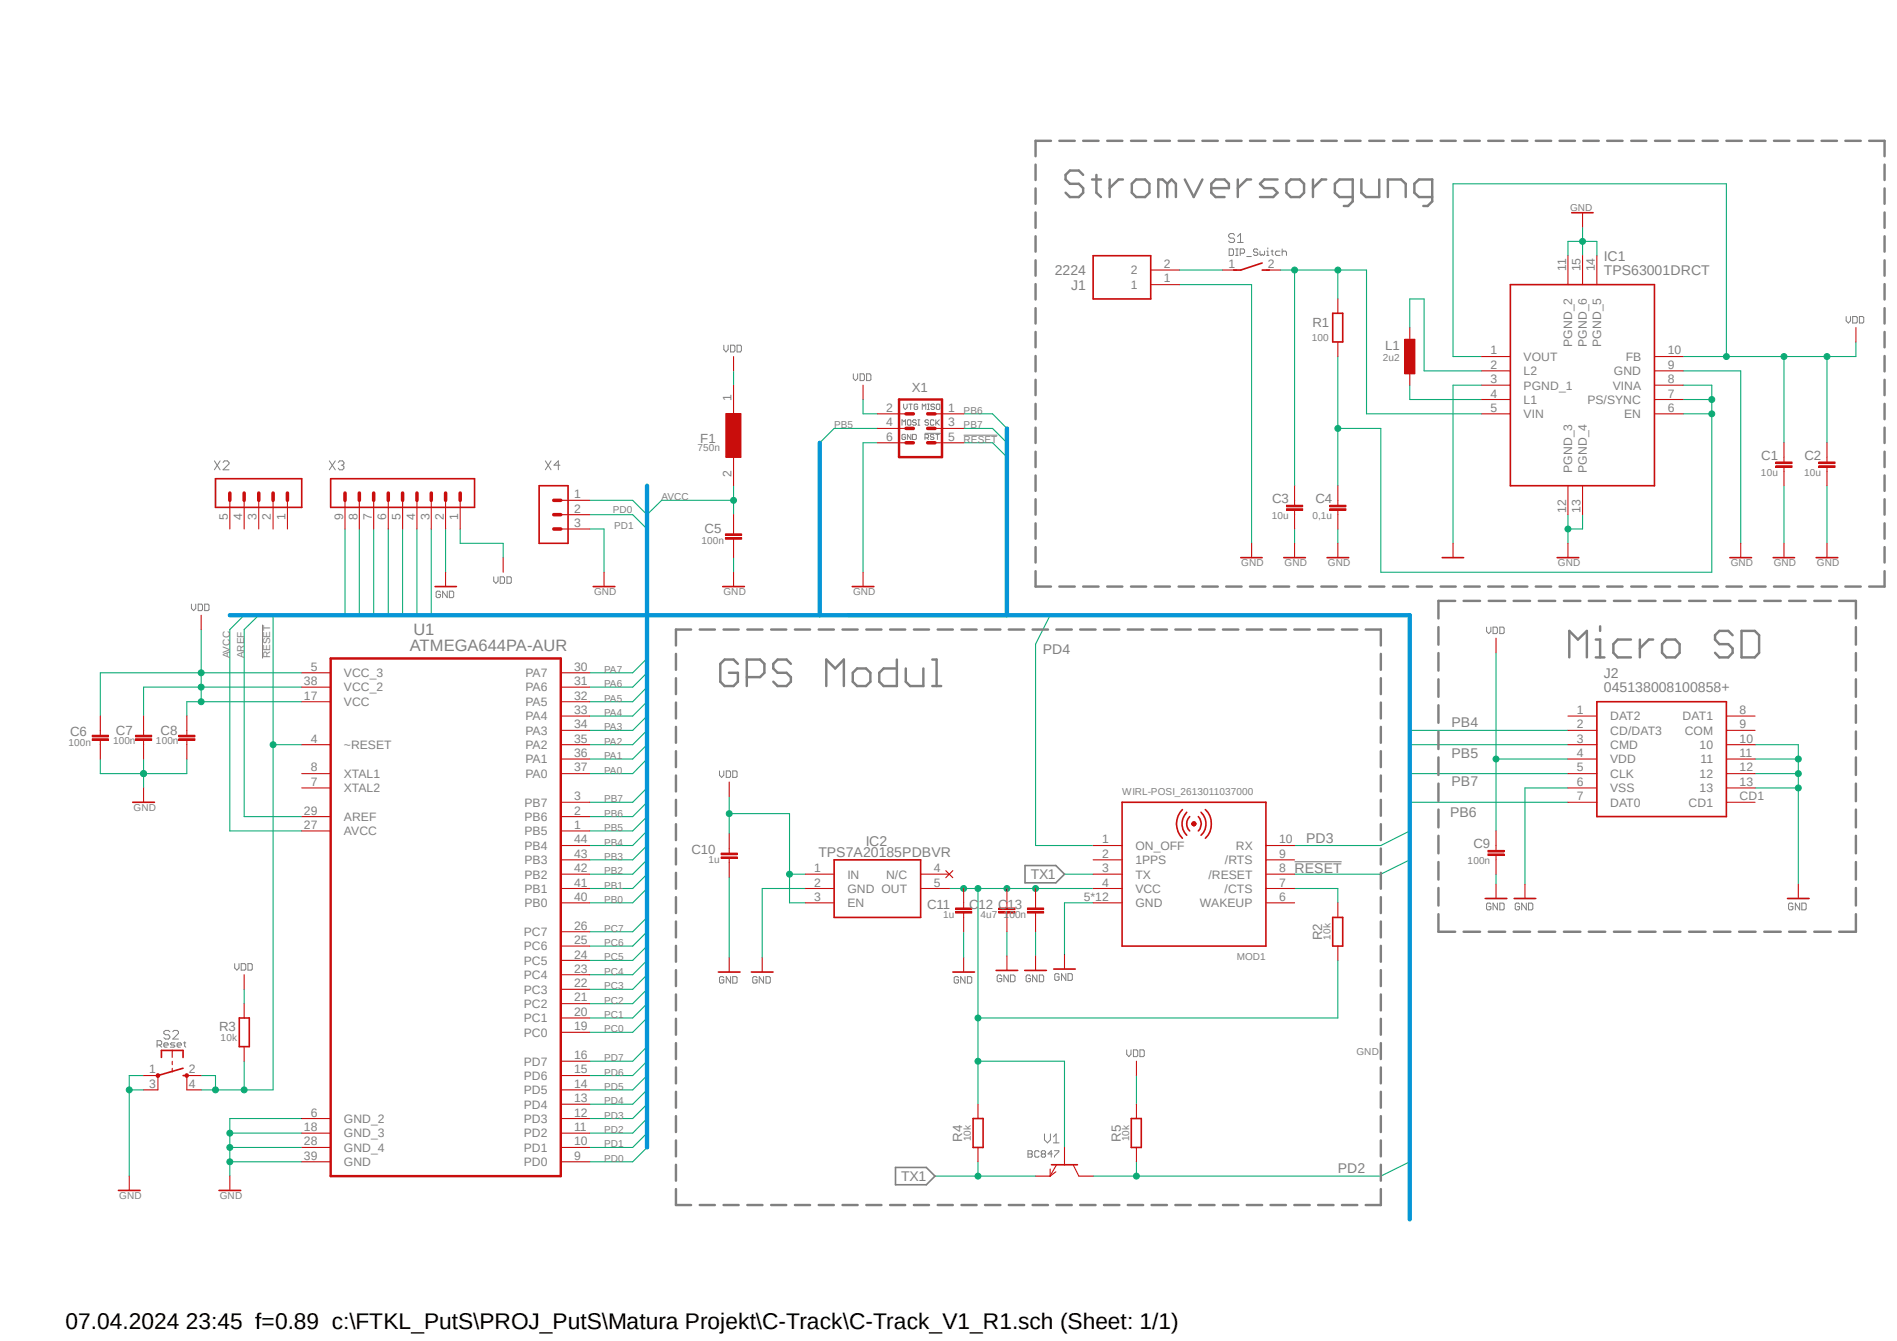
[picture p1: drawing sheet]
<svg xmlns="http://www.w3.org/2000/svg" width="297mm" height="210mm" viewBox="0 0 297 210" stroke-linecap="round" stroke-linejoin="round" font-family="sans-serif">
<path d="M10.2 21.8l285.1 169.7M295.3 21.8l-285.1 169.7" fill="none" stroke="#fff" stroke-width=".16"/>
<path d="M20.2 170.7h2.3M22.5 168.4h-2.3v15.8" fill="none" stroke="#0dab76" stroke-width=".17"/>
<circle cx="20.2" cy="170.7" r=".46" fill="#0dab76"/>
<circle cx="20.2" cy="170.7" r=".46" fill="none" stroke="#0dab76" stroke-width=".16"/>
<path d="M137.4 69.3h-2.3v20.3M114.9 87.3v2.3M36 177.5h11.2M47.2 175.2h-11.2v9" fill="none" stroke="#0dab76" stroke-width=".17"/>
<circle cx="36" cy="177.5" r=".46" fill="#0dab76"/>
<circle cx="36" cy="177.5" r=".46" fill="none" stroke="#0dab76" stroke-width=".16"/>
<path d="M36 179.7h11.2" fill="none" stroke="#0dab76" stroke-width=".17"/>
<circle cx="36" cy="179.7" r=".46" fill="#0dab76"/>
<circle cx="36" cy="179.7" r=".46" fill="none" stroke="#0dab76" stroke-width=".16"/>
<path d="M36 181.9h11.2" fill="none" stroke="#0dab76" stroke-width=".17"/>
<circle cx="36" cy="181.9" r=".46" fill="#0dab76"/>
<circle cx="36" cy="181.9" r=".46" fill="none" stroke="#0dab76" stroke-width=".16"/>
<path d="M274.8 118.9h6.8v4.5h-6.8M114.2 137.4v12.6M126.1 139.1h-6.8v10.9M274.8 121.2h6.8M150.9 145.9v4.1M157.6 145.9v3.8M162.1 145.9v3.8M171.2 141.4h-4.5v8.1" fill="none" stroke="#0dab76" stroke-width=".17"/>
<circle cx="281.6" cy="121.2" r=".46" fill="#0dab76"/>
<circle cx="281.6" cy="121.2" r=".46" fill="none" stroke="#0dab76" stroke-width=".16"/>
<path d="M274.8 116.6h6.8v2.3" fill="none" stroke="#0dab76" stroke-width=".17"/>
<circle cx="281.6" cy="118.9" r=".46" fill="#0dab76"/>
<circle cx="281.6" cy="118.9" r=".46" fill="none" stroke="#0dab76" stroke-width=".16"/>
<path d="M281.6 123.4v15.1" fill="none" stroke="#0dab76" stroke-width=".17"/>
<circle cx="281.6" cy="123.4" r=".46" fill="#0dab76"/>
<circle cx="281.6" cy="123.4" r=".46" fill="none" stroke="#0dab76" stroke-width=".16"/>
<path d="M184.7 44.6h11.3v40.5M92.3 82.8h2.3v6.8M202.7 82.8v2.3M15.7 118.9v2.3h13.6v-2.3M22.5 118.9v2.3M234.2 136.9v1.6M245.5 123.4h-6.7v15.1" fill="none" stroke="#0dab76" stroke-width=".17"/>
<circle cx="22.5" cy="121.2" r=".46" fill="#0dab76"/>
<circle cx="22.5" cy="121.2" r=".46" fill="none" stroke="#0dab76" stroke-width=".16"/>
<path d="M22.5 121.2v2.2" fill="none" stroke="#0dab76" stroke-width=".17"/>
<circle cx="22.5" cy="121.2" r=".46" fill="#0dab76"/>
<circle cx="22.5" cy="121.2" r=".46" fill="none" stroke="#0dab76" stroke-width=".16"/>
<path d="M209.5 82.8v2.3M245.5 80.6v4.5M247.8 80.6v2.2h-2.3" fill="none" stroke="#0dab76" stroke-width=".17"/>
<circle cx="245.5" cy="82.8" r=".46" fill="#0dab76"/>
<circle cx="245.5" cy="82.8" r=".46" fill="none" stroke="#0dab76" stroke-width=".16"/>
<path d="M247.8 35.6v4.4M247.8 37.8h2.2v2.2M263.5 58.1h9v27M232 60.3h-4.5v24.8" fill="none" stroke="#0dab76" stroke-width=".17"/>
<circle cx="247.8" cy="37.8" r=".46" fill="#0dab76"/>
<circle cx="247.8" cy="37.8" r=".46" fill="none" stroke="#0dab76" stroke-width=".16"/>
<g fill="none" stroke="#0dab76" stroke-width=".17">
<path d="M247.8 37.8h-2.3v2.2M137.4 67.1h-6.8l-2.2 2.2M150.9 67.1h4.5l2.2 2.2M150.9 64.8h4.5l2.2 2.3M279.3 76.1v9M286 76.1v9M56.3 82.8v13.6M58.5 82.8v13.6M60.8 82.8v13.6M63 82.8v13.6M65.3 82.8v13.6M67.5 82.8v13.6"/>
<path d="M69.8 82.8v6.8M164.4 96.4l-2.3 4.5v31.5h9.1M101.3 103.1l-2.2 2.3h-6.8M101.3 105.4l-2.2 2.2h-6.8M101.3 107.6l-2.2 2.3h-6.8M101.3 109.9l-2.2 2.2h-6.8M101.3 112.1l-2.2 2.3h-6.8M101.3 114.4l-2.2 2.2h-6.8M101.3 116.6l-2.2 2.3h-6.8M101.3 118.9l-2.2 2.3h-6.8M220.7 114.4h24.8M220.7 116.6h24.8"/>
<path d="M101.3 123.4l-2.2 2.2h-6.8M101.3 125.6l-2.2 2.3h-6.8M101.3 127.9l-2.2 2.2h-6.8M101.3 130.1l-2.2 2.3h-6.8M101.3 132.4l-2.2 2.3h-6.8M101.3 134.7l-2.2 2.2h-6.8M101.3 136.9l-2.2 2.2h-6.8M101.3 139.1l-2.2 2.3h-6.8M220.7 121.2h24.8M220.7 125.6h24.8M220.7 130.1l-4.5 2.3h-13.5M101.3 143.7l-2.2 2.2h-6.8"/>
<path d="M101.3 145.9l-2.2 2.3h-6.8M101.3 148.2l-2.2 2.2h-6.8M101.3 150.4l-2.2 2.3h-6.8M101.3 152.7l-2.2 2.2h-6.8M101.3 154.9l-2.2 2.3h-6.8M101.3 157.2l-2.2 2.2h-6.8M101.3 159.4l-2.2 2.3h-6.8M101.3 163.9l-2.2 2.3h-6.8M101.3 166.2l-2.2 2.2h-6.8M101.3 168.4l-2.2 2.3h-6.8M101.3 170.7l-2.2 2.2h-6.8M101.3 172.9l-2.2 2.3h-6.8"/>
<path d="M101.3 175.2l-2.2 2.3h-6.8M177.9 181.9v2.3h-6.7"/>
</g>
<circle cx="177.9" cy="184.2" r=".46" fill="#0dab76"/>
<circle cx="177.9" cy="184.2" r=".46" fill="none" stroke="#0dab76" stroke-width=".16"/>
<path d="M92.3 78.4h6.8l2.2 2.2M150.9 69.3h4.5l2.2 2.3M54 82.8v13.6M92.3 80.6h6.8l2.2 2.2M42.8 116.6v54.1h-11.3M220.7 134.7l-4.5 2.2h-13.5M38.2 166.2v4.5M101.3 177.5l-2.2 2.2h-6.8M101.3 179.7l-2.2 2.2h-6.8M220.7 181.9l-4.5 2.3h-38.3" fill="none" stroke="#0dab76" stroke-width=".17"/>
<circle cx="38.2" cy="170.7" r=".46" fill="#0dab76"/>
<circle cx="38.2" cy="170.7" r=".46" fill="none" stroke="#0dab76" stroke-width=".16"/>
<path d="M31.5 168.4h2.2v2.3" fill="none" stroke="#0dab76" stroke-width=".17"/>
<circle cx="33.7" cy="170.7" r=".46" fill="#0dab76"/>
<circle cx="33.7" cy="170.7" r=".46" fill="none" stroke="#0dab76" stroke-width=".16"/>
<path d="M42.8 96.4v20.2h4.4" fill="none" stroke="#0dab76" stroke-width=".17"/>
<circle cx="42.8" cy="116.6" r=".46" fill="#0dab76"/>
<circle cx="42.8" cy="116.6" r=".46" fill="none" stroke="#0dab76" stroke-width=".16"/>
<path d="M114.9 76.1v4.5M114.9 78.4h-11.3l-2.3 2.2M38.2 96.4l-2.2 2.2v31.5h11.2M40.5 96.4l-2.3 2.2v29.3h9" fill="none" stroke="#0dab76" stroke-width=".17"/>
<circle cx="114.9" cy="78.4" r=".46" fill="#0dab76"/>
<circle cx="114.9" cy="78.4" r=".46" fill="none" stroke="#0dab76" stroke-width=".16"/>
<path d="M114.2 124.8v5.8M114.2 127.4h9.4v9.5M177.9 168.4v4.5" fill="none" stroke="#0dab76" stroke-width=".17"/>
<circle cx="114.2" cy="127.4" r=".46" fill="#0dab76"/>
<circle cx="114.2" cy="127.4" r=".46" fill="none" stroke="#0dab76" stroke-width=".16"/>
<path d="M126.1 136.9h-2.5v4.5h2.5" fill="none" stroke="#0dab76" stroke-width=".17"/>
<circle cx="123.6" cy="136.9" r=".46" fill="#0dab76"/>
<circle cx="123.6" cy="136.9" r=".46" fill="none" stroke="#0dab76" stroke-width=".16"/>
<path d="M114.9 58.1v2.2M135.1 62.6v2.2h2.3M31.5 98.6v6.8M47.2 105.4h-31.5v6.7M38.2 154.9v2.3" fill="none" stroke="#0dab76" stroke-width=".17"/>
<circle cx="31.5" cy="105.4" r=".46" fill="#0dab76"/>
<circle cx="31.5" cy="105.4" r=".46" fill="none" stroke="#0dab76" stroke-width=".16"/>
<path d="M31.5 105.4v2.2M47.2 107.6h-24.7v4.5" fill="none" stroke="#0dab76" stroke-width=".17"/>
<circle cx="31.5" cy="107.6" r=".46" fill="#0dab76"/>
<circle cx="31.5" cy="107.6" r=".46" fill="none" stroke="#0dab76" stroke-width=".16"/>
<path d="M31.5 107.6v2.3M47.2 109.9h-17.9v2.2" fill="none" stroke="#0dab76" stroke-width=".17"/>
<circle cx="31.5" cy="109.9" r=".46" fill="#0dab76"/>
<circle cx="31.5" cy="109.9" r=".46" fill="none" stroke="#0dab76" stroke-width=".16"/>
<path d="M234.2 118.9h11.3M234.2 102.2v27.9" fill="none" stroke="#0dab76" stroke-width=".17"/>
<circle cx="234.2" cy="118.9" r=".46" fill="#0dab76"/>
<circle cx="234.2" cy="118.9" r=".46" fill="none" stroke="#0dab76" stroke-width=".16"/>
<path d="M232 55.8h-4.5v-27h42.8v27M263.5 55.8h15.8" fill="none" stroke="#0dab76" stroke-width=".17"/>
<circle cx="270.3" cy="55.8" r=".46" fill="#0dab76"/>
<circle cx="270.3" cy="55.8" r=".46" fill="none" stroke="#0dab76" stroke-width=".16"/>
<path d="M279.3 55.8v13.5" fill="none" stroke="#0dab76" stroke-width=".17"/>
<circle cx="279.3" cy="55.8" r=".46" fill="#0dab76"/>
<circle cx="279.3" cy="55.8" r=".46" fill="none" stroke="#0dab76" stroke-width=".16"/>
<path d="M279.3 55.8h11.3M286 55.8v13.5" fill="none" stroke="#0dab76" stroke-width=".17"/>
<circle cx="286" cy="55.8" r=".46" fill="#0dab76"/>
<circle cx="286" cy="55.8" r=".46" fill="none" stroke="#0dab76" stroke-width=".16"/>
<path d="M290.6 53.6v2.2M72.1 82.8v2.3h6.7v2.2M146.4 184.2h15.7M153.1 181.9v2.3" fill="none" stroke="#0dab76" stroke-width=".17"/>
<circle cx="153.1" cy="184.2" r=".46" fill="#0dab76"/>
<circle cx="153.1" cy="184.2" r=".46" fill="none" stroke="#0dab76" stroke-width=".16"/>
<path d="M148.6 139.1h22.6M153.1 139.1v20.3M166.7 136.9h4.5" fill="none" stroke="#0dab76" stroke-width=".17"/>
<circle cx="153.1" cy="139.1" r=".46" fill="#0dab76"/>
<circle cx="153.1" cy="139.1" r=".46" fill="none" stroke="#0dab76" stroke-width=".16"/>
<path d="M153.1 159.4v13.5M153.1 166.2h13.6" fill="none" stroke="#0dab76" stroke-width=".17"/>
<circle cx="153.1" cy="166.2" r=".46" fill="#0dab76"/>
<circle cx="153.1" cy="166.2" r=".46" fill="none" stroke="#0dab76" stroke-width=".16"/>
<path d="M166.7 166.2v13.5" fill="none" stroke="#0dab76" stroke-width=".17"/>
<circle cx="150.9" cy="139.1" r=".46" fill="#0dab76"/>
<circle cx="150.9" cy="139.1" r=".46" fill="none" stroke="#0dab76" stroke-width=".16"/>
<path d="M153.1 159.4h56.4" fill="none" stroke="#0dab76" stroke-width=".17"/>
<circle cx="153.1" cy="159.4" r=".46" fill="#0dab76"/>
<circle cx="153.1" cy="159.4" r=".46" fill="none" stroke="#0dab76" stroke-width=".16"/>
<path d="M209.5 150.4v9" fill="none" stroke="#0dab76" stroke-width=".17"/>
<circle cx="157.7" cy="139.1" r=".46" fill="#0dab76"/>
<circle cx="157.7" cy="139.1" r=".46" fill="none" stroke="#0dab76" stroke-width=".16"/>
<circle cx="162.1" cy="139.1" r=".46" fill="#0dab76"/>
<circle cx="162.1" cy="139.1" r=".46" fill="none" stroke="#0dab76" stroke-width=".16"/>
<path d="M200.4 42.3h9.1v4.5M202.7 42.3v33.8M202.7 139.1h6.8v2.3" fill="none" stroke="#0dab76" stroke-width=".17"/>
<circle cx="202.7" cy="42.3" r=".46" fill="#0dab76"/>
<circle cx="202.7" cy="42.3" r=".46" fill="none" stroke="#0dab76" stroke-width=".16"/>
<path d="M209.5 42.3h4.5v22.5" fill="none" stroke="#0dab76" stroke-width=".17"/>
<circle cx="209.5" cy="42.3" r=".46" fill="#0dab76"/>
<circle cx="209.5" cy="42.3" r=".46" fill="none" stroke="#0dab76" stroke-width=".16"/>
<path d="M184.7 42.3h6.7M214 64.8h18M263.5 62.6h4.5v2.2h-4.5" fill="none" stroke="#0dab76" stroke-width=".17"/>
<circle cx="268" cy="64.8" r=".46" fill="#0dab76"/>
<circle cx="268" cy="64.8" r=".46" fill="none" stroke="#0dab76" stroke-width=".16"/>
<path d="M263.5 60.3h4.5v2.3" fill="none" stroke="#0dab76" stroke-width=".17"/>
<circle cx="268" cy="62.6" r=".46" fill="#0dab76"/>
<circle cx="268" cy="62.6" r=".46" fill="none" stroke="#0dab76" stroke-width=".16"/>
<path d="M209.5 55.8v20.3M268 64.8v24.8h-51.8v-22.5h-6.7" fill="none" stroke="#0dab76" stroke-width=".17"/>
<circle cx="209.5" cy="67.1" r=".46" fill="#0dab76"/>
<circle cx="209.5" cy="67.1" r=".46" fill="none" stroke="#0dab76" stroke-width=".16"/>
<path d="M220.7 51.3v-4.5h2.3v11.3h9M220.7 60.3v2.3h11.3" fill="none" stroke="#0dab76" stroke-width=".17"/>
<path d="M101.3 76.1v103.6M128.4 69.3v27.1M157.6 67.1v29.3M36 96.4h184.7v94.6" fill="none" stroke="#0696d7" stroke-width=".68"/>
<path d="M140.8 62.6h6.7v9h-6.7z" fill="none" stroke="#c90d0c" stroke-width=".38"/>
<path d="M141.9 69.3h1.1M141.9 67.1h1.1M141.9 64.8h1.1M145.2 69.3h1.2M145.2 67.1h1.2M145.2 64.8h1.2" fill="none" stroke="#c90d0c" stroke-width=".55"/>
<path d="M137.4 64.8h4.5M137.4 67.1h4.5M137.4 69.3h4.5M146.4 64.8h4.5M146.4 67.1h4.5M146.4 69.3h4.5" fill="none" stroke="#c90d0c" stroke-width=".17"/>
<circle cx="24.7" cy="168.4" r=".3" fill="#c90d0c"/>
<circle cx="24.7" cy="168.4" r=".3" fill="none" stroke="#c90d0c" stroke-width=".16"/>
<path d="M29 168.2l.3-.1 .1 .1 .1 .2-.1 .3h-.1h-.3v-.3z" fill-rule="evenodd" fill="#c90d0c"/>
<path d="M29 168.2l.3-.1 .1 .1 .1 .2-.1 .3h-.1h-.3v-.3z" fill="none" stroke="#c90d0c" stroke-width=".16"/>
<path d="M113.7 64.8h2.3v6.8h-2.3zM114.9 64.8v6.8M25.3 165.6v-1.1h3.4v1.1M28.7 168.4h.6M28.7 167.3l-4 1.1" fill="none" stroke="#c90d0c" stroke-width=".25"/>
<path d="M114.9 60.3v4.5M114.9 71.6v4.5M22.5 168.4h2.2v2.3h-2.2M27 164.5v1.1M27 166.2v.6M27 167.3v.6M31.5 168.4h-2.2v2.3h2.2" fill="none" stroke="#c90d0c" stroke-width=".17"/>
<path d="M114.9 64.8h1.1v6.8h-1.1z" fill-rule="evenodd" fill="#c90d0c"/>
<path d="M114.9 64.8h1.1v6.8h-1.1z" fill="none" stroke="#c90d0c" stroke-width=".16"/>
<path d="M113.7 64.8h1.1v6.8h-1.1z" fill-rule="evenodd" fill="#c90d0c"/>
<path d="M113.7 64.8h1.1v6.8h-1.1zM113.6 83.6h2.5v.3h-2.5zM113.6 84.2h2.5v.3h-2.5zM14.4 115.1h2.6v.3h-2.6zM14.4 115.7h2.6v.3h-2.6zM21.2 115.1h2.5v.3h-2.5zM21.2 115.7h2.5v.3h-2.5zM28 115.1h2.5v.3h-2.5zM28 115.7h2.5v.3h-2.5z" fill="none" stroke="#c90d0c" stroke-width=".16"/>
<g fill="none" stroke="#c90d0c" stroke-width=".17">
<path d="M94.6 89.6v2.3M114.9 80.6v3.1M114.9 84.4v2.9M114.9 89.6v2.3M135.1 89.6v2.3M15.7 112.1v3.2M15.7 116v2.9M22.5 112.1v3.2M22.5 116v2.9M29.3 112.1v3.2M29.3 116v2.9M22.5 123.4v2.2"/>
<path d="M171.2 132.4h4.5M171.2 134.7h4.5M171.2 136.9h4.5M171.2 139.1h4.5M198.2 132.4h4.5M198.2 134.7h4.5M198.2 136.9h4.5M198.2 139.1h4.5M38.2 157.2v2.2M171.2 141.4h4.5M198.2 141.4h4.5M38.2 163.9v2.3"/>
<path d="M20.2 184.2v2.2M36 184.2v2.2"/>
</g>
<g fill="none" stroke="#c90d0c" stroke-width=".25">
<path d="M92.9 91.9h3.4M113.2 91.9h3.3M113.6 83.7h2.5M113.6 84.3h2.5M133.4 91.9h3.4M14.4 115.3h2.6M14.4 115.8h2.6M21.2 115.3h2.5M21.2 115.8h2.5M28 115.3h2.5M28 115.8h2.5M20.8 125.6h3.4"/>
<path d="M175.7 125.6h22.5v22.6h-22.5zM37.5 159.4h1.5v4.5h-1.5zM18.5 186.4h3.4M34.3 186.4h3.4"/>
</g>
<path d="M186.7 128.8l.2-.1 .3 .1 .1 .2-.1 .2-.3 .2-.2-.2-.1-.2 .4-.1v.2l-.4-.1z" fill-rule="evenodd" fill="#c90d0c"/>
<path d="M186.7 128.8l.2-.1 .3 .1 .1 .2-.1 .2-.3 .2-.2-.2-.1-.2 .4-.1v.2l-.4-.1z" fill="none" stroke="#c90d0c" stroke-width=".16"/>
<path d="M185.1 126.8a3.2 3.2 0 0 0 0 4.5M185.8 127.2a2.57 2.57 0 0 0 0 3.6M186.3 127.9a1.58 1.58 0 0 0 0 2.2" fill="none" stroke="#c90d0c" stroke-width=".25"/>
<path d="M186.7 128.8l.2-.1 .3 .1 .1 .2-.1 .2-.3 .2-.2-.2-.1-.2 .4-.1v.2l-.4-.1z" fill-rule="evenodd" fill="#c90d0c"/>
<path d="M112.9 133.6h2.5v.3h-2.5zM112.9 134.2h2.5v.3h-2.5zM186.7 128.8l.2-.1 .3 .1 .1 .2-.1 .2-.3 .2-.2-.2-.1-.2 .4-.1v.2l-.4-.1zM233 133.2h2.5v.2h-2.5zM233 133.7h2.5v.3h-2.5zM149.6 142.2h2.5v.3h-2.5zM149.6 142.7h2.5v.3h-2.5zM156.4 142.2h2.5v.3h-2.5zM156.4 142.7h2.5v.3h-2.5zM160.9 142.2h2.5v.3h-2.5zM160.9 142.7h2.5v.3h-2.5z" fill="none" stroke="#c90d0c" stroke-width=".16"/>
<g fill="none" stroke="#c90d0c" stroke-width=".25">
<path d="M171.2 40h9v6.8h-9zM84.4 76.1h4.5v9h-4.5zM250 109.9h20.3v18h-20.3zM112.9 133.7h2.5M112.9 134.3h2.5M130.6 134.7h13.5v9h-13.5zM186.7 129h.5M187.6 127.9a1.58 1.58 0 0 1 0 2.2M188 127.2a2.47 2.47 0 0 1 0 3.6M188.7 126.8a3.2 3.2 0 0 1 0 4.5M233 133.3h2.5M233 133.9h2.5"/>
<path d="M112.5 152.2h3.4M117.6 152.2h3.4M149.2 152.2h3.4M149.6 142.3h2.5M149.6 142.9h2.5M156 152h3.3M156.4 142.3h2.5M156.4 142.9h2.5M160.4 152h3.4M160.9 142.3h2.5M160.9 142.9h2.5M165 151.8h3.4"/>
<path d="M208.7 143.7h1.5v4.5h-1.5zM232.5 140.7h3.4M237.1 140.7h3.4M279.9 140.7h3.4M152.4 175.2h1.5v4.5h-1.5zM177.1 175.2h1.6v4.5h-1.6zM164.6 182.4h4.1"/>
</g>
<g fill="none" stroke="#c90d0c" stroke-width=".17">
<path d="M114.9 55.8v2.3M180.2 44.6h4.5M180.2 42.3h4.5M87.8 78.4h4.5M135.1 60.3v2.3M31.5 96.4v2.2M87.8 80.6h4.5M87.8 82.8h4.5M234.2 99.9v2.3M245.5 112.1h4.5M245.5 114.4h4.5M245.5 116.6h4.5"/>
<path d="M245.5 118.9h4.5M270.3 112.1h4.5M270.3 114.4h4.5M270.3 116.6h4.5M270.3 118.9h4.5M114.2 122.5v2.3M114.2 130.6v3.1M114.2 134.4v3M126.1 136.9h4.5M126.1 139.1h4.5M144.1 136.9h4.5M144.1 139.1h4.5"/>
<path d="M148.1 136.4l1.1 1.1M149.2 136.4l-1.1 1.1M150.9 139.1v3.2M157.6 139.1v3.2M162.1 139.1v3.2M234.2 130.1v3.2M234.2 134v2.9M234.2 138.5v2.2M238.8 138.5v2.2M245.5 121.2h4.5M245.5 123.4h4.5M245.5 125.6h4.5"/>
<path d="M270.3 121.2h4.5M270.3 123.4h4.5M270.3 125.6h4.5M281.6 138.5v2.2M38.2 152.7v2.2M114.2 150v2.2M119.3 150v2.2M126.1 141.4h4.5M150.9 143v2.9M150.9 150v2.2M157.6 143v2.9M157.6 149.7v2.3"/>
<path d="M162.1 143v2.9M162.1 149.7v2.3M166.7 149.5v2.3M209.5 141.4v2.3M209.5 148.2v2.2M153.1 172.9v2.3M153.1 179.7v2.2M166.7 179.7v2.7M177.9 166.2v2.2M177.9 172.9v2.3M177.9 179.7v2.2M162.1 184.2h2.3"/>
<path d="M164.4 183.1v1.1M165.3 183.5l-.9 .7M165.4 182.5l-1 1.7M168 182.4l.9 1.8h2.3"/>
</g>
<path d="M86.7 78.4h1.1M86.7 82.8h1.1M86.7 80.6h1.1" fill="none" stroke="#c90d0c" stroke-width=".55"/>
<path d="M219.9 53.1h1.6v5.4h-1.6z" fill-rule="evenodd" fill="#c90d0c"/>
<path d="M219.9 53.1h1.6v5.4h-1.6zM201.4 79.1h2.6v.3h-2.6zM201.4 79.7h2.6v.2h-2.6zM208.2 79.1h2.5v.3h-2.5zM208.2 79.7h2.5v.2h-2.5zM278 72.3h2.6v.3h-2.6zM278 72.9h2.6v.3h-2.6zM284.8 72.3h2.5v.3h-2.5zM284.8 72.9h2.5v.3h-2.5z" fill="none" stroke="#c90d0c" stroke-width=".16"/>
<g fill="none" stroke="#c90d0c" stroke-width=".17">
<path d="M247.8 33.3v2.3M191.4 42.3h2.3M198.2 42.3h2.2M209.5 46.8v2.3M209.5 53.6v2.2M220.7 51.3v2.3M220.7 58.1v2.2M232 55.8h4.5M232 58.1h4.5M245.5 40v4.6M247.8 40v4.6M250 40v4.6"/>
<path d="M259 55.8h4.5M259 58.1h4.5M290.6 51.3v2.3M36 78.4v4.4M38.2 78.4v4.4M40.5 78.4v4.4M42.8 78.4v4.4M45 78.4v4.4M54 78.4v4.4M56.3 78.4v4.4M58.5 78.4v4.4M60.8 78.4v4.4"/>
<path d="M63 78.4v4.4M65.3 78.4v4.4M67.5 78.4v4.4M69.8 78.4v4.4M72.1 78.4v4.4M202.7 76.1v3.1M202.7 79.9v2.9M209.5 76.1v3.1M209.5 79.9v2.9M232 60.3h4.5M232 62.6h4.5M232 64.8h4.5"/>
<path d="M245.5 76.1v4.5M247.8 76.1v4.5M259 60.3h4.5M259 62.6h4.5M259 64.8h4.5M279.3 69.3v3.2M279.3 73.2v2.9M286 69.3v3.2M286 73.2v2.9M69.8 89.6v2.3M78.8 87.3v2.3M196 85.1v2.2"/>
<path d="M202.7 85.1v2.2M209.5 85.1v2.2M227.5 85.1v2.2M245.5 85.1v2.2M272.5 85.1v2.2M279.3 85.1v2.2M286 85.1v2.2M47.2 107.6h4.6M47.2 105.4h4.6M47.2 109.9h4.6M47.2 116.6h4.6M87.8 107.6h4.5"/>
<path d="M87.8 105.4h4.5M87.8 109.9h4.5M87.8 116.6h4.5M87.8 118.9h4.5M87.8 114.4h4.5M87.8 112.1h4.5M47.2 130.1h4.6M47.2 121.2h4.6M47.2 127.9h4.6M47.2 123.4h4.6M87.8 130.1h4.5M87.8 121.2h4.5"/>
<path d="M87.8 127.9h4.5M87.8 139.1h4.5M87.8 136.9h4.5M87.8 134.7h4.5M87.8 132.4h4.5M87.8 125.6h4.5M87.8 141.4h4.5M87.8 159.4h4.5M87.8 157.2h4.5M87.8 154.9h4.5M87.8 152.7h4.5M87.8 150.4h4.5"/>
<path d="M87.8 148.2h4.5M87.8 145.9h4.5M47.2 175.2h4.6M47.2 177.5h4.6M47.2 179.7h4.6M87.8 175.2h4.5M87.8 177.5h4.5M87.8 179.7h4.5M87.8 161.7h4.5M87.8 172.9h4.5M87.8 170.7h4.5M87.8 168.4h4.5"/>
<path d="M87.8 166.2h4.5M47.2 181.9h4.6M87.8 181.9h4.5"/>
</g>
<g fill="none" stroke="#c90d0c" stroke-width=".25">
<path d="M246.1 33.3h3.3M197.6 41.2l-3.3 1.1h-1.2M197.6 42.3h1.2M208.7 49.1h1.5v4.5h-1.5zM236.5 44.6h22.5v31.5h-22.5zM33.7 75h13.5v4.5h-13.5zM51.8 75h22.5v4.5h-22.5zM201.4 79.2h2.6M201.4 79.8h2.6M208.2 79.2h2.5M208.2 79.8h2.5M278 72.5h2.6"/>
<path d="M278 73.1h2.6M284.8 72.5h2.5M284.8 73.1h2.5M68.1 91.9h3.4M194.3 87.3h3.3M201 87.3h3.4M207.8 87.3h3.4M225.8 87.3h3.4M243.8 87.3h3.4M270.8 87.3h3.4M277.6 87.3h3.4M284.4 87.3h3.3"/>
</g>
<path d="M51.8 103.1h36v81.1h-36z" fill="none" stroke="#c90d0c" stroke-width=".38"/>
<g fill="none" stroke="#c90d0c" stroke-width=".55">
<path d="M36 77.2v1.2M38.2 77.2v1.2M40.5 77.2v1.2M42.8 77.2v1.2M45 77.2v1.2M54 77.2v1.2M56.3 77.2v1.2M58.5 77.2v1.2M60.8 77.2v1.2M63 77.2v1.2M65.3 77.2v1.2M67.5 77.2v1.2"/>
<path d="M69.8 77.2v1.2M72.1 77.2v1.2"/>
</g>
<g fill="none" stroke="#808080" stroke-width=".16">
<path d="M192.4 39h.6l.1 .2v.6l-.1 .2h-.6zM193.3 36.8l-.2-.2h-.5l-.2 .2v.2l.2 .3h.5l.2 .2v.3l-.2 .2h-.5l-.2-.2M193.5 39h.3M193.7 39v1M193.8 38h.8M193.8 37l.4-.4v1.4M194.2 39.7h.5l.2-.2v-.3l-.2-.2h-.5v1M196.9 39.2l-.1-.2h-.4l-.1 .2 .1 .3h.4l.1 .2-.1 .3h-.4l-.1-.2M197.3 39.3v.5l.1 .2 .2-.2 .2 .2 .2-.2v-.5M198.3 39.3h.2v.7M198.5 38.8v.2M199 39.3h.3"/>
<path d="M199.2 39.2v.6l.1 .2M200.4 39.3h-.5l-.2 .2v.3l.2 .2h.5M200.7 39.5l.2-.2h.4l.1 .2v.5M200.7 39v1M113.3 54.1v.6l.4 .4 .3-.4v-.6M114.4 54.1h.5l.2 .1v.7l-.2 .2h-.5zM115.4 54.1h.5l.2 .1v.7l-.2 .2h-.5zM133.6 58.5v.8l.3 .3 .4-.3v-.8M134.7 58.5h.5l.1 .3v.6l-.1 .2h-.5zM135.7 58.5h.5l.2 .3v.6l-.2 .2h-.5zM193.5 40h.3M195.2 40.2h.7"/>
<path d="M198.3 40h.4M289.1 49.6v.6l.3 .4 .3-.4v-.6M290.1 49.6h.5l.2 .1v.7l-.2 .2h-.5zM291.1 49.6h.5l.2 .1v.7l-.2 .2h-.5zM33.6 72.2l.9 1.4M34.5 72.2l-.9 1.4M34.9 72.4l.2-.2h.5l.3 .2v.2l-1 1h1M51.6 72.2l.9 1.4M52.5 72.2l-.9 1.4M53 72.4l.2-.2h.4l.2 .2v.2l-.2 .3M53.4 72.9h.2M53.6 72.9l.2 .2v.2l-.2 .3h-.4l-.2-.3"/>
<path d="M85.4 72.2l.9 1.4M86.3 72.2l-.9 1.4M87.7 72.9h-1l.7-.7v1.4M141.2 66.6v-.9l.3 .3 .3-.3v.9M141.5 63.3v.5l.2 .3 .3-.3v-.5M141.8 68.2l-.2-.2h-.2l-.2 .2v.5l.2 .1h.2l.2-.1v-.2h-.3M142.2 65.7h.3l.1 .2v.6l-.1 .1h-.3l-.1-.1v-.6zM142.3 63.3h.5M142.6 63.3v.8M142.6 68v.8l-.5-.8v.8M142.9 68h.4l.2 .2v.5l-.2 .1h-.4zM143.5 65.9l-.2-.2h-.3l-.1 .3 .4 .2 .2 .3-.2 .1-.4-.1"/>
<path d="M143.7 63.4l-.1-.1h-.3l-.2 .1v.6l.2 .1h.3l.1-.4h-.3M143.7 65.7h.3M143.7 66.6h.3M143.8 65.7v.9M144.4 64.1v-.8l.3 .3 .2-.3v.8M144.8 68.6h.4l.2-.1v-.3l-.2-.2h-.4v.8M144.8 67.9h2.5M145.1 68.6l.3 .2M145.2 64.1h.3M145.2 63.3h.3M145.4 65.9l-.2-.2h-.2l-.2 .2v.1l.4 .2 .2 .1-.2 .3-.4-.1M145.4 63.3v.8"/>
<path d="M146.2 65.9l-.1-.2h-.3l-.1 .2v.6l.1 .1h.3l.1-.1M146.2 68.2l-.1-.2h-.3l-.1 .3 .1 .2h.3l.1 .2-.1 .1h-.3l-.1-.1M146.3 63.4l-.1-.1-.4 .1v.2l.1 .1 .4 .1-.1 .3h-.3l-.1-.1M146.5 65.7v.9M146.5 68h.6M146.6 66.2l.5 .4M146.7 63.3h.3l.2 .1v.6l-.2 .1h-.3l-.1-.1v-.6zM146.8 68v.8M147.1 65.7l-.6 .6M150.9 68.2h5.3M30 94.6v.7l.3 .3 .3-.3v-.7M31 94.6h.5l.2 .2v.7l-.2 .1h-.5z"/>
<path d="M32 94.6h.6l.1 .2v.7l-.1 .1h-.6zM41.1 97.8v5.3M69 92.8l-.2-.2h-.3l-.2 .2v.6l.2 .2h.3l.2-.2v-.3h-.4M70 92.6v1l-.7-1v1M70.4 92.6h.5l.1 .2v.6l-.1 .2h-.5zM77.3 90.3v.7l.3 .4 .4-.4v-.7M78.3 90.3h.5l.2 .2v.7l-.2 .2h-.5zM79.4 90.3h.5l.2 .2v.7l-.2 .2h-.5zM232.7 98.2v.7l.4 .3 .3-.3v-.7M233.8 98.2h.5l.1 .2v.7l-.1 .1h-.5zM234.8 98.2h.5l.2 .2v.7l-.2 .1h-.5zM112.6 120.7v.7l.4 .4 .3-.4v-.7"/>
<path d="M113.7 120.7h.5l.2 .2v.7l-.2 .2h-.5zM114.7 120.7h.5l.2 .2v.7l-.2 .2h-.5zM36.7 150.9v.7l.4 .3 .3-.3v-.7M37.8 150.9h.5l.2 .2v.7l-.2 .1h-.5zM38.8 150.9h.5l.2 .2v.7l-.2 .1h-.5zM113.3 153.1l-.1-.1h-.4l-.2 .1v.7l.2 .2h.4l.1-.2v-.3h-.3M114.4 153v1l-.7-1v1M114.7 153h.5l.2 .1v.7l-.2 .2h-.5zM118.5 153.1l-.1-.1h-.4l-.1 .1v.7l.1 .2h.4l.1-.2v-.3h-.3M119.5 153v1l-.6-1v1M119.9 153h.5l.2 .1v.7l-.2 .2h-.5zM150.1 153.1l-.2-.1h-.3l-.2 .1v.7l.2 .2h.3l.2-.2v-.3h-.4"/>
<path d="M151.1 153v1l-.7-1v1M151.5 153h.5l.1 .1v.7l-.1 .2h-.5zM156.8 152.9l-.2-.2h-.3l-.2 .2v.7l.2 .2h.3l.2-.2v-.4h-.3M157.9 152.7v1.1l-.7-1.1v1.1M158.2 152.7h.5l.2 .2v.7l-.2 .2h-.5zM161.3 152.9l-.1-.2h-.4l-.1 .2v.7l.1 .2h.4l.1-.2v-.4h-.3M162.3 152.7v1.1l-.6-1.1v1.1M162.7 152.7h.5l.2 .2v.7l-.2 .2h-.5zM165.8 152.7l-.1-.2h-.4l-.2 .2v.7l.2 .1h.4l.1-.1v-.4h-.3M166.9 152.5v1l-.7-1v1M167.2 152.5h.5l.2 .2v.7l-.2 .1h-.5zM233.4 141.6l-.1-.2h-.4l-.2 .2v.7l.2 .2h.4l.1-.2v-.3h-.3"/>
<path d="M234.4 141.4v1.1l-.6-1.1v1.1M234.8 141.4h.5l.2 .2v.7l-.2 .2h-.5zM237.9 141.6l-.2-.2h-.3l-.2 .2v.7l.2 .2h.3l.2-.2v-.3h-.3M239 141.4v1.1l-.7-1.1v1.1M239.3 141.4h.5l.2 .2v.7l-.2 .2h-.5zM280.7 141.6l-.2-.2h-.3l-.2 .2v.7l.2 .2h.3l.2-.2v-.3h-.3M281.8 141.4v1.1l-.7-1.1v1.1M282.1 141.4h.5l.2 .2v.7l-.2 .2h-.5zM24.6 163.7h.5l.2-.2v-.3l-.2-.2h-.5v1M24.9 163.7l.4 .3M25.7 163.7h.6l-.1-.4h-.4l-.1 .2v.3l.1 .2h.4M26.6 161.6l-.2-.2h-.5l-.2 .2v.2l.2 .3h.5l.2 .2v.2l-.2 .2h-.5l-.2-.2"/>
<path d="M27.1 161.6l.2-.2h.4l.2 .2v.2l-.8 .9h.8M27.4 163.3h-.6l-.1 .2 .1 .2h.4l.2 .1-.2 .2h-.5M27.7 163.7h.7l-.2-.4h-.3l-.2 .2v.3l.2 .2h.3M28.7 163.3h.4M28.9 163.2v.6l.2 .2M163.5 177.6v.9l.5 .5 .5-.5v-.9M164.9 178.1l.5-.5v1.4M164.9 179h.9M176.4 164.4v.7l.3 .4 .4-.4v-.7M177.5 164.4h.5l.1 .2v.7l-.1 .2h-.5zM178.5 164.4h.5l.2 .2v.7l-.2 .2h-.5zM161 180.2h.5l.1 .2-.1 .3 .1 .4-.1 .1h-.5z"/>
<path d="M161 180.7h.5M162.7 180.4l-.2-.2h-.3l-.2 .2v.7l.2 .1h.3l.2-.1M163.2 180.7l-.2-.1 .2-.4h.3l.2 .2-.2 .3M163.2 180.7l-.2 .2 .2 .3h.3l.2-.1-.2-.4M163.2 180.7h.3M164.8 180.7h-.7l.5-.5v1M165.1 180.2h.7v.2l-.7 .7v.1"/>
</g>
<path d="M202.7 135h7.4" fill="none" stroke="#808080" stroke-width=".17"/>
<path d="M160.5 135.6h4.8l1.4 1.3-1.4 1.4h-4.8zM140.2 182.8h4.8l1.4 1.4-1.4 1.3h-4.8z" fill="none" stroke="#808080" stroke-width=".25"/>
<g fill="none" stroke="#808080" stroke-width=".38">
<path d="M162.1 25.8v2.4M162.1 29.5v2.4M162.1 33.3v2.4M162.1 37v2.4M164.5 22.1h-2.4v2.4M165.9 22.1h2.4M169.6 22.1h2.4M169.6 27.4l-.7-.7h-1.4l-.7 .7v.7l.7 .7h1.4l.7 .7v.7l-.7 .7h-1.4l-.7-.7M171 28.1h1.4M171.7 27.4v2.8l.7 .7M173.4 22.1h2.3M173.7 28.1v2.8"/>
<path d="M175.8 28.1h-.7l-1.4 1.4M177.1 22.1h2.4M177.9 28.1h1.4l.7 .7v1.4l-.7 .7h-1.4l-.7-.7v-1.4zM180.8 22.1h2.4M182.8 28.8l-.8-.7h-.6v2.8M182.8 28.8v2.1M182.8 28.8l.6-.7 .7 .7v2.1M184.5 22.1h2.4M185.5 28.1l1.4 2.8 1.4-2.8M188.3 22.1h2.4M189.7 29.5h2.7v-.7l-.7-.7h-1.4l-.6 .7v1.4l.6 .7h1.4M192 22.1h2.4"/>
<path d="M193.8 28.1v2.8M195.7 22.1h2.4M195.9 28.1h-.7l-1.4 1.4M199.4 22.1h2.4M200 28.1h-2l-.7 .7 .7 .7h1.3l.7 .7-.7 .7h-2M202.1 28.1h1.4l.7 .7v1.4l-.7 .7h-1.4l-.7-.7v-1.4zM203.2 22.1h2.4M205.6 28.1v2.8M206.9 22.1h2.4M207.6 28.1h-.7l-1.3 1.4M210.6 22.1h2.4M211.8 30.9h-2.1l-.7-.7v-1.4l.7-.7h2.1v3.4l-.7 .8h-.7"/>
<path d="M213.1 28.1v2.1l.8 .7h2v-2.8M214.4 22.1h2.3M217.3 30.9v-2.8h2.1l.7 .7v2.1M218.1 22.1h2.4M221.8 22.1h2.4M224.2 30.9h-2l-.8-.7v-1.4l.8-.7h2v3.4l-.7 .8h-.7M225.6 22.1h2.3M229.3 22.1h2.4M233 22.1h2.4M236.7 22.1h2.4M240.5 22.1h2.4M244.2 22.1h2.4"/>
<path d="M247.9 22.1h2.4M251.6 22.1h2.4M255.4 22.1h2.4M259.1 22.1h2.4M262.8 22.1h2.4M266.6 22.1h2.3M270.3 22.1h2.4M274 22.1h2.4M277.7 22.1h2.5M281.5 22.1h2.4M285.2 22.1h2.4M288.9 22.1h2.4"/>
<path d="M292.7 22.1h2.4v2.4M295.1 25.8v2.4M295.1 29.5v2.4M295.1 33.3v2.4M295.1 37v2.4M162.1 40.8v2.4M162.1 44.5v2.4M162.1 48.3v2.4M162.1 52v2.4M162.1 55.8v2.4M162.1 59.5v2.4M295.1 40.8v2.4"/>
<path d="M295.1 44.5v2.4M295.1 48.3v2.4M295.1 52v2.4M295.1 55.8v2.4M295.1 59.5v2.4M162.1 63.2v2.5M162.1 67v2.4M162.1 70.7v2.5M162.1 74.5v2.4M162.1 78.2v2.4M295.1 63.2v2.5M295.1 67v2.4"/>
<path d="M295.1 70.7v2.5M295.1 74.5v2.4M295.1 78.2v2.4M108.2 98.6h-2.4v2.5M109.6 98.6h2.3M113.3 98.6h2.4M117 98.6h2.4M120.7 98.6h2.4M124.5 98.6h2.3M128.2 98.6h2.4M131.9 98.6h2.4M135.6 98.6h2.4"/>
<path d="M139.4 98.6h2.3M143.1 98.6h2.4M146.8 98.6h2.4M150.5 98.6h2.4M154.2 98.6h2.4M157.9 98.6h2.5M161.7 98.6h2.4M162.1 89.5v2.4h2.4M162.1 82v2.4M162.1 85.7v2.4M165.4 98.6h2.4M165.9 91.9h2.4"/>
<path d="M169.1 98.6h2.4M169.6 91.9h2.4M172.8 98.6h2.5M173.4 91.9h2.3M176.6 98.6h2.4M177.1 91.9h2.4M180.3 98.6h2.4M180.8 91.9h2.4M184 98.6h2.4M184.5 91.9h2.4M187.7 98.6h2.5M188.3 91.9h2.4"/>
<path d="M191.5 98.6h2.4M192 91.9h2.4M195.2 98.6h2.4M195.7 91.9h2.4M198.9 98.6h2.4M199.4 91.9h2.4M202.6 98.6h2.5M203.2 91.9h2.4M206.4 98.6h2.4M206.9 91.9h2.4M210.1 98.6h2.4M210.6 91.9h2.4"/>
<path d="M213.8 98.6h2.4v2.5M214.4 91.9h2.3M218.1 91.9h2.4M221.8 91.9h2.4M225.2 98.2v2.8M225.6 91.9h2.3M227.8 94.1h-2.6v2.8M229.2 94.1h2.5M229.3 91.9h2.4M233 91.9h2.4M233.1 94.1h2.6M236.7 91.9h2.4"/>
<path d="M237 94.1h2.6M240.5 91.9h2.4M240.9 94.1h2.6M244.2 91.9h2.4M244.9 94.1h2.5M247.9 91.9h2.4M248.8 94.1h2.5M250.5 98.1v.7M251.6 91.9h2.4M252.7 94.1h2.6M255.4 91.9h2.4M256.6 94.1h2.6"/>
<path d="M259.1 91.9h2.4M260.5 94.1h2.6M262.8 91.9h2.4M264.5 94.1h2.5M266.6 91.9h2.3M268.4 94.1h2.5M270.3 91.9h2.4M271.3 99.5l-.7-.7h-1.4l-.7 .7v.7l.7 .7h1.4l.7 .7v.6l-.7 .8h-1.4l-.7-.8M272.3 94.1h2.6M272.7 98.8h2l.7 .7v2.7l-.7 .8h-2zM274 91.9h2.4M276.2 94.1h2.6"/>
<path d="M277.7 91.9h2.5M280.1 94.1h2.6M281.5 91.9h2.4M284.1 94.1h2.5M285.2 91.9h2.4M288 94.1h2.6v2.8M288.9 91.9h2.4M290.6 98.2v2.8M295.1 82v2.4M295.1 85.7v2.4M295.1 89.5v2.4h-2.4M105.8 102.4v2.5"/>
<path d="M105.8 106.2v2.5M105.8 110v2.5M105.8 113.8v2.5M105.8 117.6v2.5M115.5 104l-.6-.7h-1.4l-.7 .7v2.8l.7 .6h1.4l.6-.6v-1.4h-1.4M116.9 106h2.1l.7-.6v-1.4l-.7-.7h-2.1v4.1M123.8 104l-.7-.7h-1.3l-.7 .7v.7l.7 .7h1.3l.7 .6v.8l-.7 .6h-1.3l-.7-.6M129.4 107.4v-4.1l1.4 1.4 1.3-1.4v4.1M133.5 105.4l.7-.7h1.4l.7 .7v1.4l-.7 .6h-1.4l-.7-.6zM140.4 103.3v4.1h-2.1l-.6-.6v-1.4l.6-.7h2.1M141.8 104.7v2.1l.7 .6h2.1v-2.7M146 103.3h.6v4.1"/>
<path d="M146 107.4h1.4M216.2 102.4v2.5M216.2 106.2v2.5M216.2 110v2.5M216.2 113.8v2.5M216.2 117.6v2.5M225.2 102.3v2.7M225.2 106.4v2.7M225.2 110.4v2.8M225.2 114.6v2.7M225.2 118.6v2.8M245.7 103v-4.2l1.4 1.4 1.4-1.4v4.2"/>
<path d="M249.9 100.2h.6v2.8M249.9 103h1.3M255.4 100.2h-2.1l-.7 .7v1.3l.7 .8h2.1M256.8 100.2v2.8M258.8 100.2h-.7l-1.3 1.4M260.9 100.2h1.4l.7 .7v1.3l-.7 .8h-1.4l-.7-.8v-1.3zM290.6 102.3v2.7M290.6 106.4v2.7M290.6 110.4v2.8M290.6 114.6v2.7M290.6 118.6v2.8M105.8 121.5v2.5"/>
<path d="M105.8 125.3v2.5M105.8 129.1v2.5M105.8 132.9v2.5M105.8 136.7v2.5M216.2 121.5v2.5M216.2 125.3v2.5M216.2 129.1v2.5M216.2 132.9v2.5M216.2 136.7v2.5M225.2 122.7v2.8M225.2 126.8v2.8M225.2 130.9v2.7"/>
<path d="M225.2 135v2.8M225.2 139.1v2.7M290.6 122.7v2.8M290.6 126.8v2.8M290.6 130.9v2.7M290.6 135v2.8M290.6 139.1v2.7M105.8 140.5v2.5M105.8 144.3v2.5M105.8 148.1v2.5M105.8 151.9v2.5M105.8 155.7v2.5"/>
<path d="M105.8 159.6v2.5M216.2 140.5v2.5M216.2 144.3v2.5M216.2 148.1v2.5M216.2 151.9v2.5M216.2 155.7v2.5M216.2 159.6v2.5M225.2 143.2v2.7h2.6M229.2 145.9h2.5M233.1 145.9h2.6M237 145.9h2.6M240.9 145.9h2.6"/>
<path d="M244.9 145.9h2.5M248.8 145.9h2.5M252.7 145.9h2.6M256.6 145.9h2.6M260.5 145.9h2.6M264.5 145.9h2.5M268.4 145.9h2.5M272.3 145.9h2.6M276.2 145.9h2.6M280.1 145.9h2.6M284.1 145.9h2.5M290.6 143.2v2.7h-2.6"/>
<path d="M105.8 163.4v2.5M105.8 167.2v2.5M105.8 171v2.5M105.8 174.8v2.5M105.8 178.6v2.5M216.2 163.4v2.5M216.2 167.2v2.5M216.2 171v2.5M216.2 174.8v2.5M216.2 178.6v2.5M105.8 186.2v2.5h2.4M105.8 182.4v2.5"/>
<path d="M109.6 188.7h2.3M113.3 188.7h2.4M117 188.7h2.4M120.7 188.7h2.4M124.5 188.7h2.3M128.2 188.7h2.4M131.9 188.7h2.4M135.6 188.7h2.4M139.4 188.7h2.3M143.1 188.7h2.4M146.8 188.7h2.4M150.5 188.7h2.4"/>
<path d="M154.2 188.7h2.4M157.9 188.7h2.5M161.7 188.7h2.4M165.4 188.7h2.4M169.1 188.7h2.4M172.8 188.7h2.5M176.6 188.7h2.4M180.3 188.7h2.4M184 188.7h2.4M187.7 188.7h2.5M191.5 188.7h2.4M195.2 188.7h2.4"/>
<path d="M198.9 188.7h2.4M202.6 188.7h2.5M206.4 188.7h2.4M210.1 188.7h2.4M216.2 182.4v2.5M216.2 186.2v2.5h-2.4"/>
</g>
<text font-size="3.6" x="10.2" y="208.1">07.04.2024 23:45 f=0.89 c:\FTKL_PutS\PROJ_PutS\Matura Projekt\C-Track\C-Track_V1_R1.sch (Sheet: 1/1)</text>
<g font-size="2.6" fill="#808080">
<text x="64.2" y="101.9">ATMEGA644PA-AUR</text>
<text x="64.7" y="99.4">U1</text>
</g>
<g font-size="2.2" fill="#808080">
<text x="251.1" y="40.8">IC1</text>
<text x="165.1" y="43.1">2224</text>
<text x="167.7" y="45.4">J1</text>
<text x="251.1" y="43.1">TPS63001DRCT</text>
<text x="163.3" y="102.4">PD4</text>
<text x="251.1" y="106.1">J2</text>
<text x="227.2" y="113.9">PB4</text>
<text x="251.1" y="108.4">045138008100858+</text>
<text x="227.2" y="118.7">PB5</text>
<text x="227.2" y="123.1">PB7</text>
<text x="204.5" y="132">PD3</text>
<text x="227" y="127.9">PB6</text>
<text x="128.1" y="134.3">TPS7A20185PDBVR</text>
<text x="135.6" y="132.5">IC2</text>
<text x="161.4" y="137.7">TX1</text>
<text x="202.7" y="136.7">RESET</text>
<text x="141.1" y="185">TX1</text>
<text x="209.5" y="183.8">PD2</text>
</g>
<g font-size="2.1" fill="#808080">
<text x="205.5" y="51.2">R1</text>
<text x="216.9" y="54.9">L1</text>
<text x="142.8" y="61.3">X1</text>
<text x="109.6" y="69.3">F1</text>
<text x="275.8" y="72.1">C1</text>
<text x="282.5" y="72.1">C2</text>
<text x="110.3" y="83.5">C5</text>
<text x="199.2" y="78.8">C3</text>
<text x="206" y="78.8">C4</text>
<text x="11" y="115.3">C6</text>
<text x="18.2" y="115.1">C7</text>
<text x="25.2" y="115.1">C8</text>
<text x="108.2" y="133.8">C10</text>
<text x="230.7" y="132.9">C9</text>
<text x="145.2" y="142.3">C11</text>
<text x="151.7" y="142.3">C12 C13</text>
<text x="207" y="147.2" transform="rotate(-90 207 147.2)">R2</text>
<text x="34.3" y="161.5">R3</text>
<text x="150.7" y="178.8" transform="rotate(-90 150.7 178.8)">R4</text>
<text x="175.5" y="178.8" transform="rotate(-90 175.5 178.8)">R5</text>
</g>
<g font-size="1.9" fill="#808080">
<text x="182.2" y="42">2</text>
<text x="192.3" y="42">1</text>
<text x="198.5" y="42">2</text>
<text x="177" y="45.3">1</text>
<text x="177" y="43">2</text>
<text x="182.2" y="44.2">1</text>
<text x="245.2" y="42.5" transform="rotate(-90 245.2 42.5)">11</text>
<text x="247.4" y="42.5" transform="rotate(-90 247.4 42.5)">15</text>
<text x="249.7" y="42.5" transform="rotate(-90 249.7 42.5)">14</text>
<text x="233.4" y="55.5">1</text>
<text x="233.4" y="57.7">2</text>
<text x="238.5" y="56.5">VOUT</text>
<text x="238.5" y="58.8">L2</text>
<text x="246.2" y="54.3" transform="rotate(-90 246.2 54.3)">PGND_2</text>
<text x="248.5" y="54.3" transform="rotate(-90 248.5 54.3)">PGND_6</text>
<text x="250.7" y="54.3" transform="rotate(-90 250.7 54.3)">PGND_5</text>
<text x="252.7" y="58.8">GND</text>
<text x="254.6" y="56.5">FB</text>
<text x="261.1" y="57.7">9</text>
<text x="261.1" y="55.5">10</text>
<text x="114.5" y="62.7" transform="rotate(-90 114.5 62.7)">1</text>
<text x="138.7" y="64.5">2</text>
<text x="148.5" y="64.5">1</text>
<text x="233.4" y="60">3</text>
<text x="233.4" y="62.3">4</text>
<text x="233.4" y="64.5">5</text>
<text x="238.5" y="61">PGND_1</text>
<text x="238.5" y="63.2">L1</text>
<text x="238.5" y="65.5">VIN</text>
<text x="248.5" y="63.2">PS/SYNC</text>
<text x="252.5" y="61">VINA</text>
<text x="254.3" y="65.5">EN</text>
<text x="261.1" y="64.5">6</text>
<text x="261.1" y="62.3">7</text>
<text x="261.1" y="60">8</text>
<text x="138.7" y="66.8">4</text>
<text x="138.7" y="69">6</text>
<text x="148.5" y="66.8">3</text>
<text x="148.5" y="69">5</text>
<text x="114.5" y="74.7" transform="rotate(-90 114.5 74.7)">2</text>
<text x="246.2" y="74" transform="rotate(-90 246.2 74)">PGND_3</text>
<text x="248.5" y="74" transform="rotate(-90 248.5 74)">PGND_4</text>
<text x="35.7" y="81.5" transform="rotate(-90 35.7 81.5)">5</text>
<text x="37.9" y="81.5" transform="rotate(-90 37.9 81.5)">4</text>
<text x="40.2" y="81.5" transform="rotate(-90 40.2 81.5)">3</text>
<text x="42.4" y="81.5" transform="rotate(-90 42.4 81.5)">2</text>
<text x="44.7" y="81.5" transform="rotate(-90 44.7 81.5)">1</text>
<text x="53.7" y="81.5" transform="rotate(-90 53.7 81.5)">9</text>
<text x="56" y="81.5" transform="rotate(-90 56 81.5)">8</text>
<text x="58.2" y="81.5" transform="rotate(-90 58.2 81.5)">7</text>
<text x="60.5" y="81.5" transform="rotate(-90 60.5 81.5)">6</text>
<text x="62.7" y="81.5" transform="rotate(-90 62.7 81.5)">5</text>
<text x="65" y="81.5" transform="rotate(-90 65 81.5)">4</text>
<text x="67.2" y="81.5" transform="rotate(-90 67.2 81.5)">3</text>
<text x="69.5" y="81.5" transform="rotate(-90 69.5 81.5)">2</text>
<text x="71.7" y="81.5" transform="rotate(-90 71.7 81.5)">1</text>
<text x="89.9" y="78">1</text>
<text x="89.9" y="80.3">2</text>
<text x="89.9" y="82.5">3</text>
<text x="245.2" y="80.3" transform="rotate(-90 245.2 80.3)">12</text>
<text x="247.4" y="80.3" transform="rotate(-90 247.4 80.3)">13</text>
<text x="47.6" y="107.3">38</text>
<text x="48.6" y="105.1">5</text>
<text x="53.8" y="106">VCC_3</text>
<text x="82.3" y="106">PA7</text>
<text x="89.9" y="107.3">31</text>
<text x="89.9" y="105.1">30</text>
<text x="47.6" y="109.6">17</text>
<text x="53.8" y="108.3">VCC_2</text>
<text x="53.8" y="110.5">VCC</text>
<text x="82.3" y="112.8">PA4</text>
<text x="82.3" y="110.6">PA5</text>
<text x="82.3" y="108.3">PA6</text>
<text x="89.9" y="111.8">33</text>
<text x="89.9" y="109.6">32</text>
<text x="246.9" y="111.8">1</text>
<text x="252.1" y="112.8">DAT2</text>
<text x="263.4" y="112.8">DAT1</text>
<text x="272.4" y="111.8">8</text>
<text x="48.6" y="116.3">4</text>
<text x="53.8" y="117.3">~RESET</text>
<text x="82.3" y="119.5">PA1</text>
<text x="82.3" y="117.3">PA2</text>
<text x="82.3" y="115.1">PA3</text>
<text x="89.9" y="118.6">36</text>
<text x="89.9" y="116.3">35</text>
<text x="89.9" y="114">34</text>
<text x="246.9" y="114">2</text>
<text x="246.9" y="116.3">3</text>
<text x="246.9" y="118.6">4</text>
<text x="252.1" y="115.1">CD/DAT3</text>
<text x="252.1" y="117.3">CMD</text>
<text x="252.1" y="119.5">VDD</text>
<text x="263.8" y="115.1">COM</text>
<text x="266.1" y="117.3">10</text>
<text x="266.2" y="119.5">11</text>
<text x="272.4" y="114">9</text>
<text x="272.4" y="116.3">10</text>
<text x="272.4" y="118.6">11</text>
<text x="48.6" y="120.8">8</text>
<text x="48.6" y="123.1">7</text>
<text x="53.8" y="121.8">XTAL1</text>
<text x="53.8" y="124.1">XTAL2</text>
<text x="82.3" y="121.8">PA0</text>
<text x="89.9" y="120.8">37</text>
<text x="89.9" y="125.3">3</text>
<text x="246.9" y="120.8">5</text>
<text x="246.9" y="123.1">6</text>
<text x="246.9" y="125.3">7</text>
<text x="252.1" y="121.8">CLK</text>
<text x="252.1" y="124.1">VSS</text>
<text x="266.1" y="121.8">12</text>
<text x="266.1" y="124.1">13</text>
<text x="272.4" y="120.8">12</text>
<text x="272.4" y="123.1">13</text>
<text x="272.4" y="125.3">CD1</text>
<text x="47.6" y="129.8">27</text>
<text x="47.6" y="127.6">29</text>
<text x="53.8" y="130.8">AVCC</text>
<text x="53.8" y="128.6">AREF</text>
<text x="82.1" y="130.8">PB5</text>
<text x="82.1" y="128.6">PB6</text>
<text x="82.1" y="126.3">PB7</text>
<text x="89.9" y="129.8">1</text>
<text x="89.9" y="127.6">2</text>
<text x="252.1" y="126.3">DAT0</text>
<text x="264.4" y="126.3">CD1</text>
<text x="82.1" y="137.6">PB2</text>
<text x="82.1" y="135.3">PB3</text>
<text x="82.1" y="133.1">PB4</text>
<text x="89.9" y="136.6">42</text>
<text x="89.9" y="134.3">43</text>
<text x="89.9" y="132.1">44</text>
<text x="127.5" y="136.6">1</text>
<text x="132.7" y="137.6">IN</text>
<text x="138.7" y="137.6">N/C</text>
<text x="146.2" y="136.6">4</text>
<text x="172.6" y="132.1">1</text>
<text x="172.6" y="134.3">2</text>
<text x="172.6" y="136.6">3</text>
<text x="177.8" y="133.1">ON_OFF</text>
<text x="177.8" y="135.3">1PPS</text>
<text x="177.8" y="137.6">TX</text>
<text x="189.2" y="137.6">/RESET</text>
<text x="191.8" y="135.3">/RTS</text>
<text x="193.5" y="133.1">RX</text>
<text x="200.3" y="136.6">8</text>
<text x="200.3" y="134.3">9</text>
<text x="200.3" y="132.1">10</text>
<text x="82.1" y="142.1">PB0</text>
<text x="82.1" y="139.8">PB1</text>
<text x="89.9" y="141.1">40</text>
<text x="89.9" y="138.9">41</text>
<text x="127.5" y="138.9">2</text>
<text x="127.5" y="141.1">3</text>
<text x="132.7" y="139.8">GND OUT</text>
<text x="132.7" y="142.1">EN</text>
<text x="146.2" y="138.9">5</text>
<text x="169.7" y="141.1">5*12</text>
<text x="172.6" y="138.9">4</text>
<text x="177.8" y="139.8">VCC</text>
<text x="177.8" y="142.1">GND</text>
<text x="187.9" y="142.1">WAKEUP</text>
<text x="191.7" y="139.8">/CTS</text>
<text x="200.3" y="141.1">6</text>
<text x="200.3" y="138.9">7</text>
<text x="82" y="148.8">PC6</text>
<text x="82" y="146.6">PC7</text>
<text x="89.9" y="147.9">25</text>
<text x="89.9" y="145.6">26</text>
<text x="82" y="155.6">PC3</text>
<text x="82" y="153.3">PC4</text>
<text x="82" y="151.1">PC5</text>
<text x="89.9" y="154.6">22</text>
<text x="89.9" y="152.4">23</text>
<text x="89.9" y="150.1">24</text>
<text x="82" y="160.1">PC1</text>
<text x="82" y="157.9">PC2</text>
<text x="89.9" y="161.4">19</text>
<text x="89.9" y="159.1">20</text>
<text x="89.9" y="156.8">21</text>
<text x="82" y="162.3">PC0</text>
<text x="82" y="166.9">PD7</text>
<text x="89.9" y="165.9">16</text>
<text x="23.4" y="168.1">1</text>
<text x="23.4" y="170.4">3</text>
<text x="29.5" y="168.1">2</text>
<text x="29.5" y="170.4">4</text>
<text x="82" y="173.6">PD4</text>
<text x="82" y="171.4">PD5</text>
<text x="82" y="169.1">PD6</text>
<text x="89.9" y="172.6">13</text>
<text x="89.9" y="170.4">14</text>
<text x="89.9" y="168.1">15</text>
<text x="47.6" y="177.1">18</text>
<text x="47.6" y="179.4">28</text>
<text x="48.6" y="174.9">6</text>
<text x="53.8" y="175.9">GND_2</text>
<text x="53.8" y="178.1">GND_3</text>
<text x="82" y="178.1">PD2</text>
<text x="82" y="175.9">PD3</text>
<text x="89.9" y="179.4">10</text>
<text x="89.9" y="177.1">11</text>
<text x="89.9" y="174.9">12</text>
<text x="47.6" y="181.7">39</text>
<text x="53.8" y="180.4">GND_4</text>
<text x="53.8" y="182.6">GND</text>
<text x="82" y="182.6">PD0</text>
<text x="82" y="180.4">PD1</text>
<text x="89.9" y="181.7">9</text>
</g>
<g font-size="1.6" fill="#808080">
<text x="245.8" y="33.1">GND</text>
<text x="205.4" y="53.3">100</text>
<text x="216.5" y="56.5">2u2</text>
<text x="150.9" y="64.8">PB6</text>
<text x="109.2" y="70.7">750n</text>
<text x="130.6" y="67.1">PB5</text>
<text x="150.9" y="67.1">PB7</text>
<text x="150.9" y="69.3">RESET</text>
<text x="275.7" y="74.5">10u</text>
<text x="282.5" y="74.5">10u</text>
<text x="95.9" y="80.4">PD0</text>
<text x="96.1" y="82.8">PD1</text>
<text x="103.6" y="78.4">AVCC</text>
<text x="199.1" y="81.3">10u</text>
<text x="205.5" y="81.3">0,1u</text>
<text x="109.8" y="85.2">100n</text>
<text x="194.4" y="88.7">GND</text>
<text x="201.1" y="88.7">GND</text>
<text x="207.9" y="88.7">GND</text>
<text x="243.9" y="88.7">GND</text>
<text x="271" y="88.7">GND</text>
<text x="277.7" y="88.7">GND</text>
<text x="284.5" y="88.7">GND</text>
<text x="93" y="93.2">GND</text>
<text x="113.3" y="93.2">GND</text>
<text x="133.6" y="93.2">GND</text>
<text x="36" y="103.1" transform="rotate(-90 36 103.1)">AVCC</text>
<text x="38.2" y="103.1" transform="rotate(-90 38.2 103.1)">AREF</text>
<text x="42.3" y="103.1" transform="rotate(-90 42.3 103.1)">RESET</text>
<text x="94.6" y="105.4">PA7</text>
<text x="94.6" y="107.6">PA6</text>
<text x="94.6" y="109.9">PA5</text>
<text x="94.6" y="112.1">PA4</text>
<text x="10.7" y="116.8">100n</text>
<text x="17.7" y="116.5">100n</text>
<text x="24.4" y="116.5">100n</text>
<text x="94.6" y="114.4">PA3</text>
<text x="94.6" y="116.6">PA2</text>
<text x="94.6" y="118.9">PA1</text>
<text x="94.6" y="121.2">PA0</text>
<text x="94.6" y="125.6">PB7</text>
<text x="175.7" y="124.5">WIRL-POSI_2613011037000</text>
<text x="20.9" y="127">GND</text>
<text x="94.6" y="127.9">PB6</text>
<text x="94.6" y="130.1">PB5</text>
<text x="94.6" y="132.4">PB4</text>
<text x="94.6" y="134.7">PB3</text>
<text x="94.6" y="136.9">PB2</text>
<text x="110.9" y="135.2">1u</text>
<text x="229.8" y="135.3">100n</text>
<text x="94.6" y="139.1">PB1</text>
<text x="94.6" y="141.4">PB0</text>
<text x="147.7" y="143.8">1u</text>
<text x="153.5" y="143.8">4u7</text>
<text x="157.1" y="143.8">100n</text>
<text x="94.6" y="145.9">PC7</text>
<text x="94.6" y="148.2">PC6</text>
<text x="208.3" y="147.2" transform="rotate(-90 208.3 147.2)">10k</text>
<text x="94.6" y="150.4">PC5</text>
<text x="94.6" y="152.7">PC4</text>
<text x="94.6" y="154.9">PC3</text>
<text x="193.6" y="150.4">MOD1</text>
<text x="94.6" y="157.2">PC2</text>
<text x="94.6" y="159.4">PC1</text>
<text x="94.6" y="161.7">PC0</text>
<text x="34.5" y="163.1">10k</text>
<text x="94.6" y="166.2">PD7</text>
<text x="212.4" y="165.3">GND</text>
<text x="94.6" y="168.4">PD6</text>
<text x="94.6" y="170.7">PD5</text>
<text x="94.6" y="172.9">PD4</text>
<text x="94.6" y="175.2">PD3</text>
<text x="94.6" y="177.5">PD2</text>
<text x="94.6" y="179.7">PD1</text>
<text x="152" y="178.7" transform="rotate(-90 152 178.7)">10k</text>
<text x="176.8" y="178.7" transform="rotate(-90 176.8 178.7)">10k</text>
<text x="94.6" y="181.9">PD0</text>
<text x="18.7" y="187.8">GND</text>
<text x="34.4" y="187.8">GND</text>
</g>
</svg>
